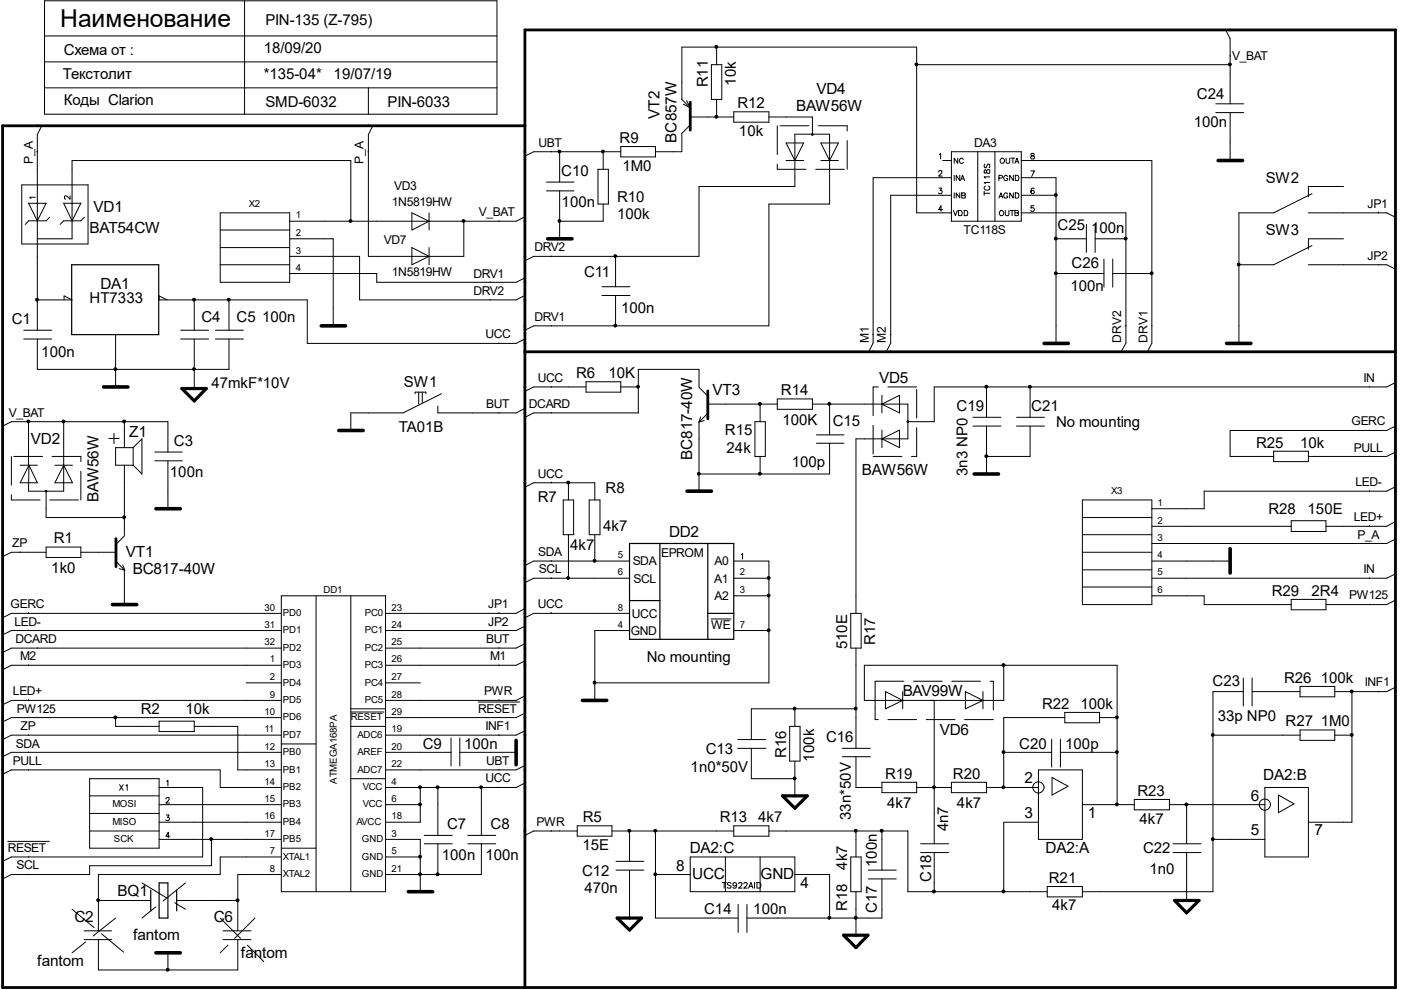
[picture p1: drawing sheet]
<svg xmlns="http://www.w3.org/2000/svg" width="297mm" height="210mm" viewBox="0 0 297 210" stroke-linecap="round" stroke-linejoin="round" font-family="sans-serif">
<g fill="none" stroke="#000" stroke-width=".21">
<path d="M9.4 .2h96v24h-96zM9.4 18.6h96M9.4 13.1h96M9.4 7.6h96M51.9 .2v24M78.1 18.6v5.6M150.8 13.7h2.2v7.4h-2.2zM151.9 10v3.7M194.3 13.7h66.5M259.9 6.3l.9 1.9v13.8M260.8 11.9h.1M4.6 39.2h14.1v12.5h-14.1z"/>
<path d="M7.8 32.2h.1M8.8 26.7l-.9 1.8v18.3M78 32.2h.1M79 26.7l-.9 1.8v25.9h20.2v-7.5M115.9 38.6h5.8M116.9 32.1v.1M118.7 32.2v6.4M126.8 35.9h2.2v7.4h-2.2zM127.9 32.2v3.7M131.6 32.2h-18.4l-1.9 .9M131.6 31.1h7.4v2.2h-7.4zM144.5 21l1.8 1.9"/>
<path d="M144.6 28.4v3.8h-5.6M144.6 21.1v-11.1h49.7v35.1h7.4M144.9 22.1l1.4 .8M145.6 21.3l.7 1.6M146.3 24.8h9.3M146.3 26.5l-1.8 1.9M151.9 21.1v3.7M155.6 23.7h7.4v2.2h-7.4zM163 24.8h9.3v3.6M166.7 34h3.7M166.7 30.3h3.7l-1.9 3.7zM172.1 28.4l.3 .1v.1h-.3z"/>
<path d="M174 34h3.8M174 30.3h3.8l-1.9 3.7zM199 36.5l.3-.3h.4v.5l-.7 .6h.8M199.1 39.9h.6l-.4 .5h.4a.43 .43 0 0 1-.1 .6 .43 .43 0 0 1-.6-.1M199.2 32.8l.2-.3v1.2M199.9 34h1.8M201.7 32.2h14.8v14.7h-14.8zM201.7 37.7h-16.6v35l-.9 1.9M202.3 37.2v1.1M203.1 33.5v1.1l-.8-1.1v1.1M203.5 37.2v1.1l-.8-1.1v1.1M203.7 38.3l.4-1.1 .4 1.1"/>
<path d="M203.8 37.9h.5M204.3 33.8a.53 .53 0 0 0-.9 .2 .53 .53 0 0 0 .7 .6l.2-.2M207.3 32.2v14.7M208.8 36l-.1 .2 .1 .5h.3l.1-.4a.34 .34 0 0 1 .3-.3 .34 .34 0 0 1 .3 .2v.5h-.1a.59 .59 0 0 1-.6-.6zM208.8 34.8l-.1 .3 .1 .5h.3l.3-.8 .4 .1v.6l-.1 .1M208.9 39.5a.44 .44 0 0 0-.2 .4 .44 .44 0 0 0 .4 .4h.3a.44 .44 0 0 0 .4-.4 .44 .44 0 0 0-.2-.4M209.8 38.7h-1.1l.2 .2M209.8 37.5h-1.1l.2 .3M210.9 32.2v14.7M211.8 37.8l.7-.1v-.4l-.7-.1v1.1M212.1 33.8a.53 .53 0 0 1 .9 .2 .53 .53 0 0 1-.7 .6l-.3-.4zM213.3 33.5v.9l.2 .2 .5-.1 .1-1"/>
<path d="M213.7 37.4a.53 .53 0 0 0-.9 .3 .53 .53 0 0 0 .7 .6l.2-.5h-.3M214.3 33.5h.8M214.8 33.5v1.1M214.8 37.2v1.1l-.7-1.1v1.1M215.2 34.6l.4-1.1 .4 1.1M215.3 37.2h.4a.7 .7 0 0 1 .2 1.1h-.6zM215.3 34.3h.6M216.5 37.7h7.4v35.1M216.5 34h27.7v38.7l-.9 1.9M218.6 36.2h.7l-.6 1.2M218.6 32.6v.3a.53 .53 0 0 1 .6 .2 .53 .53 0 0 1 0 .6h-.4a.36 .36 0 0 1-.2-.5 .36 .36 0 0 1 .5-.2l.1-.1v-.3zM257.8 22h5.9"/>
<path d="M257.8 23.9h5.9M260.8 23.9v10.1M284.9 39.5h-7.5v2.2M6.1 43.1h3.7l-1.9 3.7zM7.5 41.8h-1.2l.3 .3M7.9 46.9v23.1M10.5 46.1l-.7 .7h-3.7l-.7 .8M13.5 43.1h3.6l-1.8 3.7zM14.9 41.5v.7l-.9-.7-.2 .1-.1 .5 .2 .1M17.9 46.1l-.8 .7h-3.6l-.8 .8M46.7 56.1h14.7M46.7 45.1h14.7v14.8h-14.7z"/>
<path d="M46.7 48.8h14.7M46.7 52.5h14.7M61.4 58h18.5v1.9h29.5l1.9-1M61.4 54.4h14.8v9.2h33.2l1.9-.9M61.4 50.6h9.3v18.5M74.4 46.9v-12.9h-59.1v16.6h-7.4M87.3 45.1l3.7 1.8-3.7 1.9zM87.3 52.5l3.7 1.9-3.7 1.7zM91 45.1v3.7M91 52.5v3.6M103.9 59.8v.1M105.8 46.8v.1"/>
<path d="M111.3 46l-1.9 .9h-48M111.3 55.3l1.9-.9h35v-14.9h20.3v-11.1h7.4v14.9h-12.9v25.8h-49.8l-1.9 .9M115.9 40.5h5.8M116.9 54.3v.1M118.7 40.5v10.1M127.9 43.3v3.6h-9.2M130.5 54.4v6.4M199.9 44.4h-.9l.5-.8v1.2M201.7 41.4h-12.9v31.3l-.9 1.9M202.1 44.6l.5 1.1 .4-1.1M202.3 40.9v1.1M203.2 44.6h.5a.7 .7 0 0 1 .1 1.1h-.6z"/>
<path d="M203.5 40.9v1.1l-.8-1.1v1.1M203.9 40.9l.7 .1 .1 .2-.3 .2 .3 .3-.1 .3h-.7zM203.9 41.4h.5M204.4 44.6h.4a.7 .7 0 0 1 .2 1.1h-.6zM208.7 41h1.1M208.7 40.6v.8M211.8 42l.4-1.1 .4 1.1M212 44.9a.53 .53 0 0 1 .9 .2 .53 .53 0 0 1-.8 .6l-.2-.4zM212 41.7h.5M213.1 44.6v.9l.2 .2 .5-.1 .1-1M213.7 41.1a.53 .53 0 0 0-.9 .3 .53 .53 0 0 0 .7 .6l.2-.4h-.3M214.2 44.6h.7"/>
<path d="M214.6 44.6v1.1M214.8 40.9v1.1l-.7-1.1v1.1M215.2 44.6l.7 .1v.3l-.2 .1 .2 .3v.3h-.7zM215.2 45.1h.5M215.3 40.9h.4a.64 .64 0 0 1 .1 1.1h-.5zM216.5 45.1h22.2v27.6l-1 1.9M216.5 41.4h7.4M219.2 43.6h-.6v.5a.43 .43 0 0 1 .6-.1 .43 .43 0 0 1 0 .7 .43 .43 0 0 1-.6-.1M219.2 40a.36 .36 0 0 0-.6 .1v.6a.37 .37 0 0 0 .4 .4 .37 .37 0 0 0 .3-.5 .37 .37 0 0 0-.6-.2l-.1 .3M223.9 58h10.2M223.9 50.6h6.4M230.3 47.6v5.9"/>
<path d="M232.2 50.6h6.5M232.2 47.6v5.9M234.1 54.9v6M235.9 58h8.3M235.9 54.9v6M277.4 56.1h16.6l1.9 1M277.4 45.1h16.6l1.9 1M278.2 52.1l-8.2 4h-7.3M278.2 41.1l-8.2 4h-7.3v27.7M284.9 50.6h-7.5v2.2M292.2 45v.1M292.2 56v.1"/>
<path d="M5 70h6M5 71.9h6M7.9 71.9v6.4h40.7v-6.4M7.9 63.6h7.4l-1.7-.9v.9M24.5 71v11M35.4 63.6l-1.7-.9v.9h31.4v9.2h44.3l1.9-.9M38.3 70h5.9M38.3 71.9h5.9M41.2 63.6v6.4M41.2 71.9v6.4M41.2 78.7v3.7M45.7 70h5.9"/>
<path d="M45.7 71.9h5.9M48.6 63.6v6.4M103.9 63.5v.1M105.8 72.7v.1M116.9 69v.1M127.6 60.8h6M127.6 62.7h6M130.5 62.7v6.4M185 71h.1M188.8 71h.1M238.5 69.1h.2M244.1 69.1h.1"/>
<path d="M.5 90.3l1.9-.9h33.2v6.4M4.3 98.6h3.6M6.1 89.3v9.3M6.1 98.6l1.8 3.8h-3.6zM11.6 98.6h3.8M13.5 98.6l1.9 3.8h-3.8zM13.5 89.4v14.7h-7.4v-5.5M23.1 93h2.2M24.2 91.9v2.2M26.4 89.4v5.5M26.4 98.6v14.8M28.2 94.9h-3.7v3.7h3.7"/>
<path d="M28.2 94.9v3.7M28.2 94.9l1.9-1.9v7.5l-1.9-1.9M32.8 95.8h5.8M32.8 97.7h5.8M35.6 97.7v10.2M88 83.5v-.4h2.3v.4M88.8 83.1v2.6M89.5 83.1v2.2M92.8 86.1v1.4h16.6l1.9-.9M93.6 83.5l-8.1 4h-11.1v3.8M105.8 87.5h.1M116.9 82h.1"/>
<path d="M116.9 87.5h.1M124.2 82h-11l-1.9 1M124.2 80.9h7.4v2.2h-7.4zM131.6 82h3.7M148.2 82v-3.7h-12.9v9.2h-22.1l-1.9 1M148.2 89.4v14.7M148.2 82.1l1.9 1.9M148.5 88.4l-.3 1.1M149.3 89.2l-1.1 .3M150.1 85.7h14.7M150.1 87.6l-1.9 1.9M160.1 89.4h2.2v7.4h-2.2z"/>
<path d="M161.2 85.7v3.7M161.2 96.8v3.7M164.8 84.6h7.5v2.2h-7.5zM172.3 85.7h20.2v7.3h-11v37M173.1 92.2h5.8M173.1 94h5.8M175.9 85.7v6.5M175.9 94v6.5h-27.7M187 83.8v3.7M187 91.2v3.7M187 85.7l3.7-1.9v3.7zM187 93l3.7-1.8v3.7z"/>
<path d="M192.4 89.2l.2 .1v.2h-.3zM206.3 88.5h5.9M206.3 90.3h5.9M209.2 82v6.5M209.2 90.3v10.2M215.5 88.5h5.9M215.5 90.3h5.9M218.4 90.3v6.5h-9.2M218.4 82v6.5M270 95.7h7.4v2.2h-7.4zM290.4 82h.1M290.4 91.2v.1"/>
<path d="M290.4 96.7v.1M295.9 81.1l-1.9 .9h-95.9v7.4h-5.6M295.9 90.3l-1.9 1h-33.2v5.5h9.2M295.9 95.8l-1.9 1h-16.6M4.3 117v.1M9.7 104l.2 .1v.2h-.3zM9.8 117.1h-7.4l-1.9 .9M9.8 104.1v5.6h16.6M9.8 116h7.3v2.2h-7.3zM17.1 117.1h7.4M24.6 119l1.9 1.9M26 119.8l.5 1.1"/>
<path d="M26.5 113.5l-1.9 1.9M111.3 103.3l1.9-.9h12.9v3.6M116.9 102.2v.2M116.9 118.9v.1M119.4 106h2.2v7.4h-2.2zM120.5 102.4v3.6M120.5 113.4v9.2M124.9 106h2.3v7.4h-2.3zM126.1 113.4v5.6M133.5 119h-20.3l-1.9 .9M155.6 119h7.4v25.8h-36.9M157.2 117.6l.2-.3v1.2"/>
<path d="M229.5 117.1h14.7M229.5 106h14.7v22.2h-14.7zM229.5 113.4h14.7M229.5 109.7h14.7M244.2 111.6h29.6M244.2 119h16.6M273.8 110.4h7.3v2.3h-7.3zM290.4 104.1h.1M290.4 111.4v.2M290.4 115.1v.1M295.9 103.2l-1.9 .9h-38.7v3.8h-11.1M295.9 110.6l-1.9 1h-12.9"/>
<path d="M295.9 114.3l-1.9 .9h-49.8M6.1 129.9v.1M6.1 133.6v.1M7.9 137.3v.1M25.3 120.6l1.2 .3M26.4 120.8v7.4M59.6 137.4h-57.2l-1.9 .9M59.6 133.7h-57.2l-1.9 .9M59.6 130h-57.2l-1.9 1M59.6 126.3h22.1v62.8h-22.1zM67 126.3v62.8M74.4 126.3v62.8"/>
<path d="M105.8 129.9v.1M105.8 133.6v.1M105.8 137.3v.1M111.3 132.8l-1.9 .9h-27.7M111.3 136.5l-1.9 .9h-27.7M111.3 129l-1.9 1h-27.7M116.9 122.5v.1M116.9 129.9v.1M133.5 133.7h-7.4v14.8M133.5 130h-20.3l-1.9 1M133.5 122.6h-20.3l-1.9 .9M150.7 131.2h4.3"/>
<path d="M155.6 133.7h7.4M155.6 122.6h7.4M155.6 126.3h7.4M180.4 130h2.2v7.4h-2.2zM181.5 137.4v21.3M229.5 120.8h14.7M229.5 124.5h14.7M244.2 126.3h11.1v1.9h18.5M273.8 127.1h7.3v2.2h-7.3zM290.4 122.5v.1M290.4 128.1v.1M295.9 121.7l-1.9 .9h-49.8"/>
<path d="M295.9 127.3l-1.9 .9h-12.9M6.1 141v.1M6.1 148.3v.2M6.1 155.8v.1M6.1 159.4v.1M7.9 152.1h.1M24.5 152.1v1.9h9.2M33.7 152.9h7.5v2.2h-7.5zM41.2 154h9.2v9.2h9.2M52.2 144.8h7.4M59.6 155.9h-57.2l-1.9 .9M59.6 159.5h-57.2l-1.9 .9"/>
<path d="M59.6 152.1h-57.2l-1.9 1M59.6 148.5h-57.2l-1.9 .9M59.6 141.1h-57.2l-1.9 .9M59.6 157.7h7.4M74.4 154h7.3M74.4 150.3h7.3M74.4 151h7M81.7 159.5h13.9M81.7 144.8h7.4M95.6 156.5v5.9M97.5 159.5h11.9M97.5 156.5v5.9"/>
<path d="M101.4 148.8h8.8M105.8 141v.1M105.8 148.3v.2M105.8 152.1h.1M105.8 155.8v.1M111.3 154.9l-1.9 1h-27.7M111.3 151.2l-1.9 .9h-27.7M111.3 147.6l-1.9 .9h-27.7M111.3 140.1l-1.9 1h-27.7M156.4 158.7h5.9M156.4 156.8h5.9M159.3 158.7v6.4h9.2"/>
<path d="M167.4 154h2.2v7.4h-2.2zM168.5 150.3v3.7M178.6 158.7h5.9M181.5 150.3h-22.2v6.5M187.7 146.6l3.7 1.9-3.7 1.8zM191.4 146.6v3.7M198.1 148.5v30.4M204.7 146.6l3.7 1.9-3.7 1.8zM208.4 146.6v3.7M212.8 141.1v7.4h-29.5v-7.4h53.6v29.5M212.8 159.5h10.2M223 156.7v5.9"/>
<path d="M224.8 159.5h12.1M224.8 156.7v5.9M225.8 152.1h-13v14.9M225.8 151h7.3v2.2h-7.3zM233.1 152.1h3.8M257.2 155.9h18.4M263.6 146.6h-6.4v42.5h-27.7M263.6 143.8v5.9M265.5 146.6h10.1M265.5 143.8v5.9M275.6 145.5h7.4v2.2h-7.4zM275.6 154.8h7.4v2.2h-7.4z"/>
<path d="M283 155.9h3.6M286.6 146.6v27.7h-9.2M292.2 146.6h.1M295.9 145.7l-1.9 .9h-11M.5 164.2l1.9-1h44.3v3.8h12.9M1.6 178.4h8.9M6.1 163.2h.1M19 176.2h14.7M19 165.1h14.7v14.7h-14.7zM19 168.7h14.7M19 172.5h14.7M25.4 166.4l.7 1.2"/>
<path d="M26.1 166.4l-.7 1.2M26.7 166.6l.3-.2v1.2M33.7 167h9.3v14.7h-40.6l-1.9 .9M33.7 174.3h25.9M33.7 178h25.9M33.7 170.6h25.9M35.2 169.4l.2-.3 .5 .1v.4l-.7 .7h.7M35.3 172.8h.6l-.4 .5h.4a.43 .43 0 0 1-.1 .7 .43 .43 0 0 1-.6-.2M35.3 165.7l.3-.3v1.2M36 177.3h-.8l.5-.9v1.2M44.8 178v5.6h-25.8v1.8h-16.6l-1.9 1M59.6 179.8h7.4"/>
<path d="M74.4 165.1h7.3M81.7 178h7.4v11.1M81.7 170.6h7.4M89.1 167v7.3h-7.4M90 177.1h5.9M90 178.9h5.9M92.8 167v10.1M92.8 178.9v6.5M99.2 177.1h5.9M99.2 178.9h5.9M102.1 178.9v6.5h-20.4M102.1 167v10.1"/>
<path d="M105.8 163.2h.1M105.8 166.9v.1M111.3 162.3l-1.9 .9h-27.7M111.3 166l-1.9 1h-27.7M116.9 176.1v.1M122.4 176.2h-9.2l-1.9 .9M122.4 175.1h7.3v2.2h-7.3zM129.7 176.2h25.9M133.5 176.2v6.4M139 176.2v18.4h17.5M155.6 175.1h7.4v2.2h-7.4zM163 176.2h29.5v12.9h29.5"/>
<path d="M168.5 161.4v7.3M178.6 160.4h5.9M181.5 160.4v6.6h5.5M181.5 176.2v5.5M187 165.9h7.3v2.2h-7.3zM187 176.2v8.3M194.3 167h7.4M195.2 178.9h5.9M201.7 165.9h7.5v2.2h-7.5zM209.2 167h11M220.2 163.2h9.3v14.8h-9.3zM220.2 174.3h-7.4v14.8"/>
<path d="M223.1 164.8l3.3 1.9-3.3 1.9zM229.5 170.6h11M240.5 169.5h7.4v2.2h-7.4zM247.9 170.6h20.3M248.7 178.9h5.9M251.6 170.6v8.3M257.2 178h11M268.2 167h9.2v14.7h-9.2zM271.1 168.6l3.3 1.8-3.3 1.9zM6.1 181.6v.1M6.1 185.3v.1M17.8 197.4h5.9"/>
<path d="M17.8 199.2h5.9M20.9 190.9h11.1M20.9 199.2v6.5h29.5v-6.5M37.5 190.9h12.9M47.3 197.4h5.9M47.3 199.2h5.9M59.6 181.7h-12.9v3.7h-25.8v12M59.6 185.4h-9.2v12M81.7 181.7h7.4M130.6 184.5h5.9M130.6 182.6h5.9M133.5 184.5v10.1"/>
<path d="M139 185.4h7.3M146.3 181.7h22.2v7.4h-22.2zM153.1 187.1h.9M153.5 187.1v1.2M153.8 181.7v7.4M155 187.3l-.3-.2-.5 .2v.2l.8 .4-.1 .4h-.6l-.1-.2M156.2 187.5l-.5 .4-.3-.2v-.4l.3-.2a.72 .72 0 0 1 .3 1.2h-.5l-.1-.2M156.5 191.8v5.9M156.6 187.4l.2-.3 .5 .1v.3l-.1 .3-.6 .5h.7M157.7 187.4l.2-.3 .5 .1 .1 .3-.2 .3-.6 .5h.8M158.4 191.8v5.9M158.7 188.3l.5-1.2 .4 1.2"/>
<path d="M158.9 188h.6M160 187.1v1.2M160.5 187.1h.4a.67 .67 0 0 1 .5 .6 .67 .67 0 0 1-.3 .6h-.6zM161.2 181.7v7.4M168.5 185.4h7.4v9.2M180.4 181.7h2.2v7.4h-2.2zM181.5 189.1v9.2M184.1 184.5h5.9M184.1 186.4h5.9M187 186.4v8.2h-28.6M195.2 180.8h5.9M198.1 180.8v8.3"/>
<path d="M222 188h7.5v2.2h-7.5zM248.7 180.8h5.9M251.6 180.8v10.1M35.6 202v3.7"/>
<circle cx="151.9" cy="9.9" r=".31"/>
<circle cx="194.3" cy="13.7" r=".31"/>
<circle cx="260.8" cy="13.7" r=".31"/>
<circle cx="118.6" cy="32.1" r=".31"/>
<circle cx="127.8" cy="32.1" r=".31"/>
<circle cx="151.9" cy="24.8" r=".31"/>
<circle cx="74.3" cy="46.9" r=".31"/>
<circle cx="98.3" cy="46.9" r=".31"/>
<circle cx="118.6" cy="46.9" r=".31"/>
<circle cx="130.5" cy="54.3" r=".31"/>
<circle cx="223.8" cy="57.9" r=".31"/>
<circle cx="223.8" cy="50.6" r=".31"/>
<circle cx="223.8" cy="41.3" r=".31"/>
<circle cx="238.7" cy="50.6" r=".31"/>
<circle cx="244.2" cy="57.9" r=".31"/>
<circle cx="262.6" cy="56.1" r=".31"/>
<circle cx="7.9" cy="63.5" r=".31"/>
<circle cx="24.5" cy="78.3" r=".31"/>
<circle cx="41.1" cy="63.5" r=".31"/>
<circle cx="41.1" cy="78.3" r=".31"/>
<circle cx="48.5" cy="63.5" r=".31"/>
<circle cx="130.5" cy="69" r=".31"/>
<circle cx="6" cy="89.4" r=".31"/>
<circle cx="13.4" cy="89.4" r=".31"/>
<circle cx="26.3" cy="89.4" r=".31"/>
<circle cx="135.3" cy="82" r=".31"/>
<circle cx="161.1" cy="85.6" r=".31"/>
<circle cx="175.8" cy="85.6" r=".31"/>
<circle cx="209.1" cy="96.7" r=".31"/>
<circle cx="209.1" cy="82" r=".31"/>
<circle cx="218.3" cy="82" r=".31"/>
<circle cx="26.3" cy="109.7" r=".31"/>
<circle cx="120.5" cy="102.3" r=".31"/>
<circle cx="126.1" cy="118.9" r=".31"/>
<circle cx="148.2" cy="100.4" r=".31"/>
<circle cx="161.1" cy="100.4" r=".31"/>
<circle cx="120.5" cy="122.5" r=".31"/>
<circle cx="163" cy="122.5" r=".31"/>
<circle cx="163" cy="133.6" r=".31"/>
<circle cx="163" cy="126.3" r=".31"/>
<circle cx="24.5" cy="152.1" r=".31"/>
<circle cx="126.1" cy="144.7" r=".31"/>
<circle cx="168.5" cy="150.2" r=".31"/>
<circle cx="181.4" cy="150.2" r=".31"/>
<circle cx="212.8" cy="141" r=".31"/>
<circle cx="212.8" cy="159.5" r=".31"/>
<circle cx="236.8" cy="159.5" r=".31"/>
<circle cx="236.8" cy="152.1" r=".31"/>
<circle cx="257.1" cy="155.8" r=".31"/>
<circle cx="286.6" cy="155.8" r=".31"/>
<circle cx="286.6" cy="146.6" r=".31"/>
<circle cx="44.8" cy="177.9" r=".31"/>
<circle cx="89.1" cy="170.6" r=".31"/>
<circle cx="89.1" cy="166.9" r=".31"/>
<circle cx="92.8" cy="166.9" r=".31"/>
<circle cx="102" cy="166.9" r=".31"/>
<circle cx="133.4" cy="176.1" r=".31"/>
<circle cx="138.9" cy="176.1" r=".31"/>
<circle cx="168.5" cy="165" r=".31"/>
<circle cx="181.4" cy="176.1" r=".31"/>
<circle cx="186.9" cy="176.1" r=".31"/>
<circle cx="198" cy="166.9" r=".31"/>
<circle cx="212.8" cy="166.9" r=".31"/>
<circle cx="220.2" cy="166.9" r="1.19"/>
<circle cx="236.8" cy="170.6" r=".31"/>
<circle cx="251.5" cy="170.6" r=".31"/>
<circle cx="257.1" cy="177.9" r=".31"/>
<circle cx="268.2" cy="170.6" r="1.19"/>
<circle cx="20.8" cy="190.9" r=".31"/>
<circle cx="50.4" cy="190.9" r=".31"/>
<circle cx="89.1" cy="185.4" r=".31"/>
<circle cx="89.1" cy="181.6" r=".31"/>
<circle cx="92.8" cy="185.4" r=".31"/>
<circle cx="138.9" cy="185.4" r=".31"/>
<circle cx="175.8" cy="194.6" r=".31"/>
<circle cx="181.4" cy="194.6" r=".31"/>
<circle cx="198" cy="189" r=".31"/>
<circle cx="212.8" cy="189" r=".31"/>
<circle cx="35.5" cy="205.6" r=".31"/>
</g>
<path d="M111.3 26.7h-110.8v182.7h295.4v-203.1h-184.6v203.1M146.3 21.7v5.9M111.3 74.6h184.6M150.1 82.9v5.9M24.6 114.2v5.9" fill="none" stroke="#000" stroke-width=".59"/>
<g fill="#000">
<circle cx="151.9" cy="9.9" r=".31"/>
<circle cx="194.3" cy="13.7" r=".31"/>
<circle cx="260.8" cy="13.7" r=".31"/>
<circle cx="118.6" cy="32.1" r=".31"/>
<circle cx="127.8" cy="32.1" r=".31"/>
<circle cx="151.9" cy="24.8" r=".31"/>
<circle cx="74.3" cy="46.9" r=".31"/>
<circle cx="98.3" cy="46.9" r=".31"/>
<circle cx="118.6" cy="46.9" r=".31"/>
<circle cx="130.5" cy="54.3" r=".31"/>
<circle cx="223.8" cy="57.9" r=".31"/>
<circle cx="223.8" cy="50.6" r=".31"/>
<circle cx="223.8" cy="41.3" r=".31"/>
<circle cx="238.7" cy="50.6" r=".31"/>
<circle cx="244.2" cy="57.9" r=".31"/>
<circle cx="262.6" cy="56.1" r=".31"/>
<circle cx="7.9" cy="63.5" r=".31"/>
<circle cx="24.5" cy="78.3" r=".31"/>
<circle cx="41.1" cy="63.5" r=".31"/>
<circle cx="41.1" cy="78.3" r=".31"/>
<circle cx="48.5" cy="63.5" r=".31"/>
<circle cx="130.5" cy="69" r=".31"/>
<circle cx="6" cy="89.4" r=".31"/>
<circle cx="13.4" cy="89.4" r=".31"/>
<circle cx="26.3" cy="89.4" r=".31"/>
<circle cx="135.3" cy="82" r=".31"/>
<circle cx="161.1" cy="85.6" r=".31"/>
<circle cx="175.8" cy="85.6" r=".31"/>
<circle cx="209.1" cy="96.7" r=".31"/>
<circle cx="209.1" cy="82" r=".31"/>
<circle cx="218.3" cy="82" r=".31"/>
<circle cx="26.3" cy="109.7" r=".31"/>
<circle cx="120.5" cy="102.3" r=".31"/>
<circle cx="126.1" cy="118.9" r=".31"/>
<circle cx="148.2" cy="100.4" r=".31"/>
<circle cx="161.1" cy="100.4" r=".31"/>
<circle cx="120.5" cy="122.5" r=".31"/>
<circle cx="163" cy="122.5" r=".31"/>
<circle cx="163" cy="133.6" r=".31"/>
<circle cx="163" cy="126.3" r=".31"/>
<circle cx="24.5" cy="152.1" r=".31"/>
<circle cx="126.1" cy="144.7" r=".31"/>
<circle cx="168.5" cy="150.2" r=".31"/>
<circle cx="181.4" cy="150.2" r=".31"/>
<circle cx="212.8" cy="141" r=".31"/>
<circle cx="212.8" cy="159.5" r=".31"/>
<circle cx="236.8" cy="159.5" r=".31"/>
<circle cx="236.8" cy="152.1" r=".31"/>
<circle cx="257.1" cy="155.8" r=".31"/>
<circle cx="286.6" cy="155.8" r=".31"/>
<circle cx="286.6" cy="146.6" r=".31"/>
<circle cx="44.8" cy="177.9" r=".31"/>
<circle cx="89.1" cy="170.6" r=".31"/>
<circle cx="89.1" cy="166.9" r=".31"/>
<circle cx="92.8" cy="166.9" r=".31"/>
<circle cx="102" cy="166.9" r=".31"/>
<circle cx="133.4" cy="176.1" r=".31"/>
<circle cx="138.9" cy="176.1" r=".31"/>
<circle cx="168.5" cy="165" r=".31"/>
<circle cx="181.4" cy="176.1" r=".31"/>
<circle cx="186.9" cy="176.1" r=".31"/>
<circle cx="198" cy="166.9" r=".31"/>
<circle cx="212.8" cy="166.9" r=".31"/>
<circle cx="236.8" cy="170.6" r=".31"/>
<circle cx="251.5" cy="170.6" r=".31"/>
<circle cx="257.1" cy="177.9" r=".31"/>
<circle cx="20.8" cy="190.9" r=".31"/>
<circle cx="50.4" cy="190.9" r=".31"/>
<circle cx="89.1" cy="185.4" r=".31"/>
<circle cx="89.1" cy="181.6" r=".31"/>
<circle cx="92.8" cy="185.4" r=".31"/>
<circle cx="138.9" cy="185.4" r=".31"/>
<circle cx="175.8" cy="194.6" r=".31"/>
<circle cx="181.4" cy="194.6" r=".31"/>
<circle cx="198" cy="189" r=".31"/>
<circle cx="212.8" cy="189" r=".31"/>
<circle cx="35.5" cy="205.6" r=".31"/>
</g>
<g fill="none" stroke="#000" stroke-width=".76">
<path d="M258.3 34h5.1M116.1 50.6h5.2M68.1 69.1h5.2M221.4 72.8h5.1M260.1 72.8h5.1M22 82h5.1M71.8 91.3h5.2M33.1 107.9h5.1M145.7 104.1h5.1M206.5 100.5h5.2M260.8 116.3v5.2M23.8 128.2h5.2"/>
<path d="M109.4 157v5.1M123.5 148.5h5.1M86.6 189.1h5.1M33.1 202h5.1"/>
</g>
<g fill="none" stroke="#000" stroke-width=".21" stroke-dasharray="6.1 2">
<path d="M164.8 35.9h14.8M164.8 26.7v9.2M179.6 26.7h-14.8M179.6 35.9v-9.2M2.4 96.8v9.2M17.1 96.8h-14.7M185.1 82v14.8M185.1 96.8h9.2M194.3 96.8v-14.8M194.3 82h-9.2M2.4 106h14.7M17.1 106v-9.2"/>
<path d="M185.5 152.6v-2.3M185.5 150.3v-5.9M185.5 144.4h25.1M210.6 152.6h-25.1M210.6 144.4v8.2M15.3 192.8l11.1 9.2M24.5 194.6l-9.2 7.4M30.1 187.2l9.2 5.6M39.3 187.2l-9.2 7.4M46.7 194.6l9.2 9.3M54.1 194.6l-7.4 7.4"/>
</g>
<path d="M38.6 82.4h5.1l-2.5 2.6zM165.9 168.7h5.3l-2.7 2.7zM130.8 194.6h5.2l-2.5 2.6zM178.9 198.3h5.1l-2.5 2.6zM249 190.9h5.2l-2.6 2.6z" fill="none" stroke="#000" stroke-width=".68"/>
<path d="M15.2 56.1h18.5v14.9h-18.5zM133.5 115.2h22.1v20.4h-22.1zM139.9 115.3v20.3M150.1 115.2v20.4M133.6 127.3h6.3M150.1 130h5.5M32 188.7v4.4M33.7 187.2h1.9v7.4h-1.9zM37.5 188.7v4.4" fill="none" stroke="#000" stroke-width=".25"/>
<text font-size="5.2" x="12.7" y="5.7">Наименование</text>
<g font-size="3.3">
<text x="168.8" y="23.5">BAW56W</text>
<text x="173.1" y="19.9">VD4</text>
<text x="139.8" y="25.2" transform="rotate(-90 139.8 25.2)">VT2</text>
<text x="143.5" y="30.3" transform="rotate(-90 143.5 30.3)">BC857W</text>
<text x="19.9" y="45">VD1</text>
<text x="19" y="49.4">BAT54CW</text>
<text x="21.3" y="61.2">DA1</text>
<text x="151.1" y="83.7">VT3</text>
<text x="186.4" y="81.2">VD5</text>
<text x="6.6" y="94.1">VD2</text>
<text x="27.4" y="92.6">Z1</text>
<text x="146.8" y="97.6" transform="rotate(-90 146.8 97.6)">BC817-40W</text>
<text x="182.7" y="100.8">BAW56W</text>
<text x="20.9" y="106.5" transform="rotate(-90 20.9 106.5)">BAW56W</text>
<text x="141.9" y="113.9">DD2</text>
<text x="26.7" y="118.1">VT1</text>
<text x="28.1" y="121.8">BC817-40W</text>
<text x="191.4" y="147.7">BAV99W</text>
<text x="199.3" y="155.8">VD6</text>
<text x="217.2" y="166.1">2</text>
<text x="267.8" y="165.4">DA2:B</text>
<text x="217.2" y="173.5">3</text>
<text x="230.7" y="173.5">1</text>
<text x="265.2" y="169.8">6</text>
<text x="265.2" y="177.1">5</text>
<text x="278.7" y="177.1">7</text>
<text x="143.4" y="184.6">8</text>
<text x="146.3" y="180.8">DA2:C</text>
<text x="221.7" y="180.8">DA2:A</text>
<text x="24.9" y="190.1">BQ1</text>
<text x="146.8" y="186.4">UCC</text>
<text x="161.2" y="186.4">GND</text>
<text x="169.7" y="188.2">4</text>
<text x="15.8" y="195.6">C2</text>
<text x="45.3" y="195.6">C6</text>
<text x="28.2" y="199.3">fantom</text>
<text x="51.1" y="203">fantom</text>
<text x="7.9" y="204.8">fantom</text>
</g>
<g font-size="3.2">
<text x="56.3" y="5.3">PIN-135 (Z-795)</text>
<text x="13.5" y="11.6">Схема от :</text>
<text x="55.9" y="11.3">18/09/20</text>
<text x="13.3" y="16.8">Текстолит</text>
<text x="55.9" y="16.8">*135-04*</text>
<text x="70.7" y="16.8">19/07/19</text>
<text x="13.5" y="22.4">Коды Clarion</text>
<text x="56.3" y="22.7">SMD-6032</text>
<text x="82.2" y="22.7">PIN-6033</text>
<text x="150.1" y="18.5" transform="rotate(-90 150.1 18.5)">R11</text>
<text x="156" y="18.2" transform="rotate(-90 156 18.2)">10k</text>
<text x="156.3" y="22.9">R12</text>
<text x="253.8" y="21.1">C24</text>
<text x="156.7" y="28.8">10k</text>
<text x="253.1" y="26.9">100n</text>
<text x="131.4" y="30.2">R9</text>
<text x="119" y="37.3">C10</text>
<text x="131.9" y="36.2">1M0</text>
<text x="268.3" y="38.8">SW2</text>
<text x="119.1" y="43.9">100n</text>
<text x="130.8" y="42.8">R10</text>
<text x="130.8" y="46.5">100k</text>
<text x="224.2" y="48.8">C25</text>
<text x="231.3" y="49.4">100n</text>
<text x="268.3" y="49.9">SW3</text>
<text x="123.8" y="58.7">C11</text>
<text x="227.2" y="56.9">C26</text>
<text x="19" y="64.3">HT7333</text>
<text x="226.9" y="61.6">100n</text>
<text x="2.5" y="68.7">C1</text>
<text x="42.7" y="68.3">C4</text>
<text x="50.2" y="68.3">C5 100n</text>
<text x="131.7" y="66.5">100n</text>
<text x="8.8" y="75.7">100n</text>
<text x="44.8" y="82.3">47mkF*10V</text>
<text x="85.6" y="82">SW1</text>
<text x="122.1" y="80.2">R6</text>
<text x="129" y="80.2">10K</text>
<text x="165.6" y="83.8">R14</text>
<text x="202.8" y="87.1">C19</text>
<text x="218.6" y="87.1">C21</text>
<text x="36.9" y="94.5">C3</text>
<text x="84.5" y="91.6">TA01B</text>
<text x="153.7" y="92.3">R15</text>
<text x="165.9" y="90.1">100K</text>
<text x="176.6" y="90.4">C15</text>
<text x="223.9" y="90.5">No mounting</text>
<text x="266.3" y="94.9">R25</text>
<text x="275.6" y="94.9">10k</text>
<text x="36" y="101.2">100n</text>
<text x="154" y="96">24k</text>
<text x="167.8" y="99">100p</text>
<text x="205.1" y="100.9" transform="rotate(-90 205.1 100.9)">3n3 NP0</text>
<text x="114" y="106.3">R7</text>
<text x="128.4" y="104.5">R8</text>
<text x="127.9" y="112.6">4k7</text>
<text x="268.9" y="109">R28</text>
<text x="277.2" y="109">150E</text>
<text x="11.4" y="115.2">R1</text>
<text x="120.9" y="116.7">4k7</text>
<text x="10.9" y="121.5">1k0</text>
<text x="269.6" y="126.3">R29</text>
<text x="278.1" y="126.3">2R4</text>
<text x="179.6" y="137.7" transform="rotate(-90 179.6 137.7)">510E</text>
<text x="185.5" y="136.7" transform="rotate(-90 185.5 136.7)">R17</text>
<text x="137.1" y="140.3">No mounting</text>
<text x="257.1" y="145.5">C23</text>
<text x="272.2" y="144.8">R26 100k</text>
<text x="29.8" y="151.4">R2</text>
<text x="39.3" y="151.4">10k</text>
<text x="220.9" y="150.3">R22</text>
<text x="229.1" y="150.3">100k</text>
<text x="258.2" y="152.8">33p NP0</text>
<text x="272.6" y="154">R27 1M0</text>
<text x="89.6" y="158.8">C9</text>
<text x="98.4" y="158.8">100n</text>
<text x="149.6" y="159.9">C13</text>
<text x="166.7" y="160.7" transform="rotate(-90 166.7 160.7)">R16</text>
<text x="172.6" y="161.5" transform="rotate(-90 172.6 161.5)">100k</text>
<text x="175.1" y="157.3">C16</text>
<text x="216.1" y="158.8">C20</text>
<text x="225.8" y="158.8">100p</text>
<text x="146.4" y="163.6">1n0*50V</text>
<text x="187.7" y="165.1">R19</text>
<text x="202.1" y="165.1">R20</text>
<text x="180.4" y="173.9" transform="rotate(-90 180.4 173.9)">33n*50V</text>
<text x="188.1" y="171.4">4k7</text>
<text x="202.9" y="171.4">4k7</text>
<text x="241.2" y="168.7">R23</text>
<text x="94.8" y="175.8">C7</text>
<text x="104" y="175.8">C8</text>
<text x="123.6" y="174.3">R5</text>
<text x="152.6" y="174.3">R13</text>
<text x="160.7" y="174.3">4k7</text>
<text x="201" y="176.3" transform="rotate(-90 201 176.3)">4n7</text>
<text x="241.6" y="174.7">4k7</text>
<text x="93.7" y="182.4">100n</text>
<text x="102.9" y="182.4">100n</text>
<text x="123.4" y="185.7">C12</text>
<text x="123.5" y="180.2">15E</text>
<text x="179.6" y="184.4" transform="rotate(-90 179.6 184.4)">4k7</text>
<text x="185.9" y="183.8" transform="rotate(-90 185.9 183.8)">100n</text>
<text x="242.4" y="180.9">C22</text>
<text x="243.7" y="185.3">1n0</text>
<text x="123.9" y="189.4">470n</text>
<text x="197.4" y="186.9" transform="rotate(-90 197.4 186.9)">C18</text>
<text x="222.4" y="187.2">R21</text>
<text x="149.3" y="193.8">C14</text>
<text x="159.7" y="193.8">100n</text>
<text x="179.6" y="193.2" transform="rotate(-90 179.6 193.2)">R18</text>
<text x="185.9" y="193.5" transform="rotate(-90 185.9 193.5)">C17</text>
<text x="223.1" y="193">4k7</text>
</g>
<g font-size="2.6">
<text x="261.2" y="12.7">V_BAT</text>
<text x="7" y="34.7" transform="rotate(-90 7 34.7)">P_A</text>
<text x="77.1" y="34.7" transform="rotate(-90 77.1 34.7)">P_A</text>
<text x="114.2" y="31.2">UBT</text>
<text x="206.5" y="31.2">DA3</text>
<text x="83.6" y="40.4">VD3</text>
<text x="83.1" y="43.7">1N5819HW</text>
<text x="101.6" y="45.9">V_BAT</text>
<text x="289.9" y="44">JP1</text>
<text x="81.4" y="51.8">VD7</text>
<text x="113.3" y="53.3">DRV2</text>
<text x="204.3" y="49.6">TC118S</text>
<text x="83.1" y="58.4">1N5819HW</text>
<text x="100.4" y="58.8">DRV1</text>
<text x="289.9" y="55.1">JP2</text>
<text x="100.4" y="62.5">DRV2</text>
<text x="102.9" y="71.7">UCC</text>
<text x="113.3" y="68.1">DRV1</text>
<text x="184.2" y="72.8" transform="rotate(-90 184.2 72.8)">M1</text>
<text x="187.8" y="72.8" transform="rotate(-90 187.8 72.8)">M2</text>
<text x="237.7" y="72.6" transform="rotate(-90 237.7 72.6)">DRV2</text>
<text x="243.3" y="72.6" transform="rotate(-90 243.3 72.6)">DRV1</text>
<text x="114" y="80.9">UCC</text>
<text x="289.1" y="80.9">IN</text>
<text x="1.9" y="88.4">V_BAT</text>
<text x="103.1" y="86.5">BUT</text>
<text x="112.1" y="86.5">DCARD</text>
<text x="286.6" y="90.2">GERC</text>
<text x="287.1" y="95.8">PULL</text>
<text x="114" y="101.3">UCC</text>
<text x="287.4" y="103.1">LED-</text>
<text x="287.1" y="110.5">LED+</text>
<text x="2.6" y="116.1">ZP</text>
<text x="114.1" y="117.9">SDA</text>
<text x="134.2" y="119.8">SDA</text>
<text x="140.2" y="118.1">EPROM</text>
<text x="151.5" y="119.7">A0</text>
<text x="287.8" y="114.2">P_A</text>
<text x="114.3" y="121.6">SCL</text>
<text x="134.3" y="123.5">SCL</text>
<text x="151.4" y="123.6">A1</text>
<text x="289.1" y="121.6">IN</text>
<text x="2.2" y="128.9">GERC</text>
<text x="103.5" y="128.9">JP1</text>
<text x="114" y="128.9">UCC</text>
<text x="134" y="131">UCC</text>
<text x="151.5" y="127.2">A2</text>
<text x="286" y="127.1">PW125</text>
<text x="3.1" y="132.7">LED-</text>
<text x="3.3" y="136.3">DCARD</text>
<text x="103.1" y="136.3">BUT</text>
<text x="103.5" y="132.7">JP2</text>
<text x="133.7" y="134.5">GND</text>
<text x="150.7" y="133.4">WE</text>
<text x="4.3" y="140">M2</text>
<text x="103.9" y="140">M1</text>
<text x="2.7" y="147.4">LED+</text>
<text x="102.7" y="147.4">PWR</text>
<text x="289.3" y="145.5">INF1</text>
<text x="3.6" y="151.1">PW125</text>
<text x="4.4" y="154.8">ZP</text>
<text x="101.4" y="151.1">RESET</text>
<text x="102.9" y="154.8">INF1</text>
<text x="3.3" y="158.5">SDA</text>
<text x="2.7" y="162.2">PULL</text>
<text x="102.9" y="165.9">UCC</text>
<text x="103.1" y="162.2">UBT</text>
<text x="113.7" y="175.1">PWR</text>
<text x="1.6" y="180.7">RESET</text>
<text x="3.5" y="184.3">SCL</text>
</g>
<g font-size="2">
<text x="52.8" y="43.9">X2</text>
<text x="62.7" y="46.3">1</text>
<text x="62.7" y="50">2</text>
<text x="62.7" y="53.8">3</text>
<text x="62.7" y="57.4">4</text>
<text x="235.6" y="104.7">X3</text>
<text x="245.4" y="107.3">1</text>
<text x="245.4" y="111">2</text>
<text x="131" y="118.4">5</text>
<text x="245.4" y="114.6">3</text>
<text x="245.4" y="118.4">4</text>
<text x="68.6" y="125.7">DD1</text>
<text x="131" y="122">6</text>
<text x="156.8" y="122">2</text>
<text x="156.8" y="125.7">3</text>
<text x="245.4" y="122">5</text>
<text x="245.4" y="125.7">6</text>
<text x="56.1" y="129.5">30</text>
<text x="60" y="130.6">PD0</text>
<text x="77.3" y="130.6">PC0</text>
<text x="83" y="129.5">23</text>
<text x="131" y="129.5">8</text>
<text x="56.1" y="133.1">31</text>
<text x="56.1" y="136.8">32</text>
<text x="60" y="134.3">PD1</text>
<text x="77.3" y="134.3">PC1</text>
<text x="83" y="136.8">25</text>
<text x="83" y="133.1">24</text>
<text x="131" y="133.1">4</text>
<text x="156.8" y="133.1">7</text>
<text x="57.2" y="140.5">1</text>
<text x="60" y="138">PD2</text>
<text x="60" y="141.6">PD3</text>
<text x="77.3" y="141.6">PC3</text>
<text x="77.3" y="138">PC2</text>
<text x="83" y="140.5">26</text>
<text x="57.2" y="144.2">2</text>
<text x="57.2" y="147.9">9</text>
<text x="60" y="145.4">PD4</text>
<text x="60" y="149">PD5</text>
<text x="77.3" y="149">PC5</text>
<text x="77.3" y="145.4">PC4</text>
<text x="83" y="147.9">28</text>
<text x="83" y="144.2">27</text>
<text x="56.1" y="151.6">10</text>
<text x="56.1" y="155.3">11</text>
<text x="60" y="152.7">PD6</text>
<text x="74.4" y="152.7">RESET</text>
<text x="83" y="155.3">19</text>
<text x="83" y="151.6">29</text>
<text x="56.1" y="158.9">12</text>
<text x="60" y="156.5">PD7</text>
<text x="60" y="160.1">PB0</text>
<text x="75.8" y="160.1">AREF</text>
<text x="75.8" y="156.5">ADC6</text>
<text x="83" y="158.9">20</text>
<text x="56.1" y="162.6">13</text>
<text x="56.1" y="166.4">14</text>
<text x="60" y="163.8">PB1</text>
<text x="60" y="167.5">PB2</text>
<text x="71.4" y="166.2" transform="rotate(-90 71.4 166.2)">ATMEGA168PA</text>
<text x="75.8" y="163.8">ADC7</text>
<text x="76.9" y="167.5">VCC</text>
<text x="83" y="166.4">4</text>
<text x="83" y="162.6">22</text>
<text x="23.8" y="171.1">MOSI</text>
<text x="56.1" y="170">15</text>
<text x="56.1" y="173.7">16</text>
<text x="60" y="171.2">PB3</text>
<text x="76.9" y="171.2">VCC</text>
<text x="83" y="173.7">18</text>
<text x="83" y="170">6</text>
<text x="23.8" y="174.8">MISO</text>
<text x="24.2" y="178.6">SCK</text>
<text x="56.1" y="177.4">17</text>
<text x="60" y="174.9">PB4</text>
<text x="60" y="178.6">PB5</text>
<text x="75.6" y="174.9">AVCC</text>
<text x="76.7" y="178.6">GND</text>
<text x="83" y="177.4">3</text>
<text x="57.2" y="181.1">7</text>
<text x="57.2" y="184.8">8</text>
<text x="60" y="182.3">XTAL1</text>
<text x="60" y="185.9">XTAL2</text>
<text x="76.7" y="185.9">GND</text>
<text x="76.7" y="182.3">GND</text>
<text x="83" y="184.8">21</text>
<text x="83" y="181.1">5</text>
</g>
</svg>
